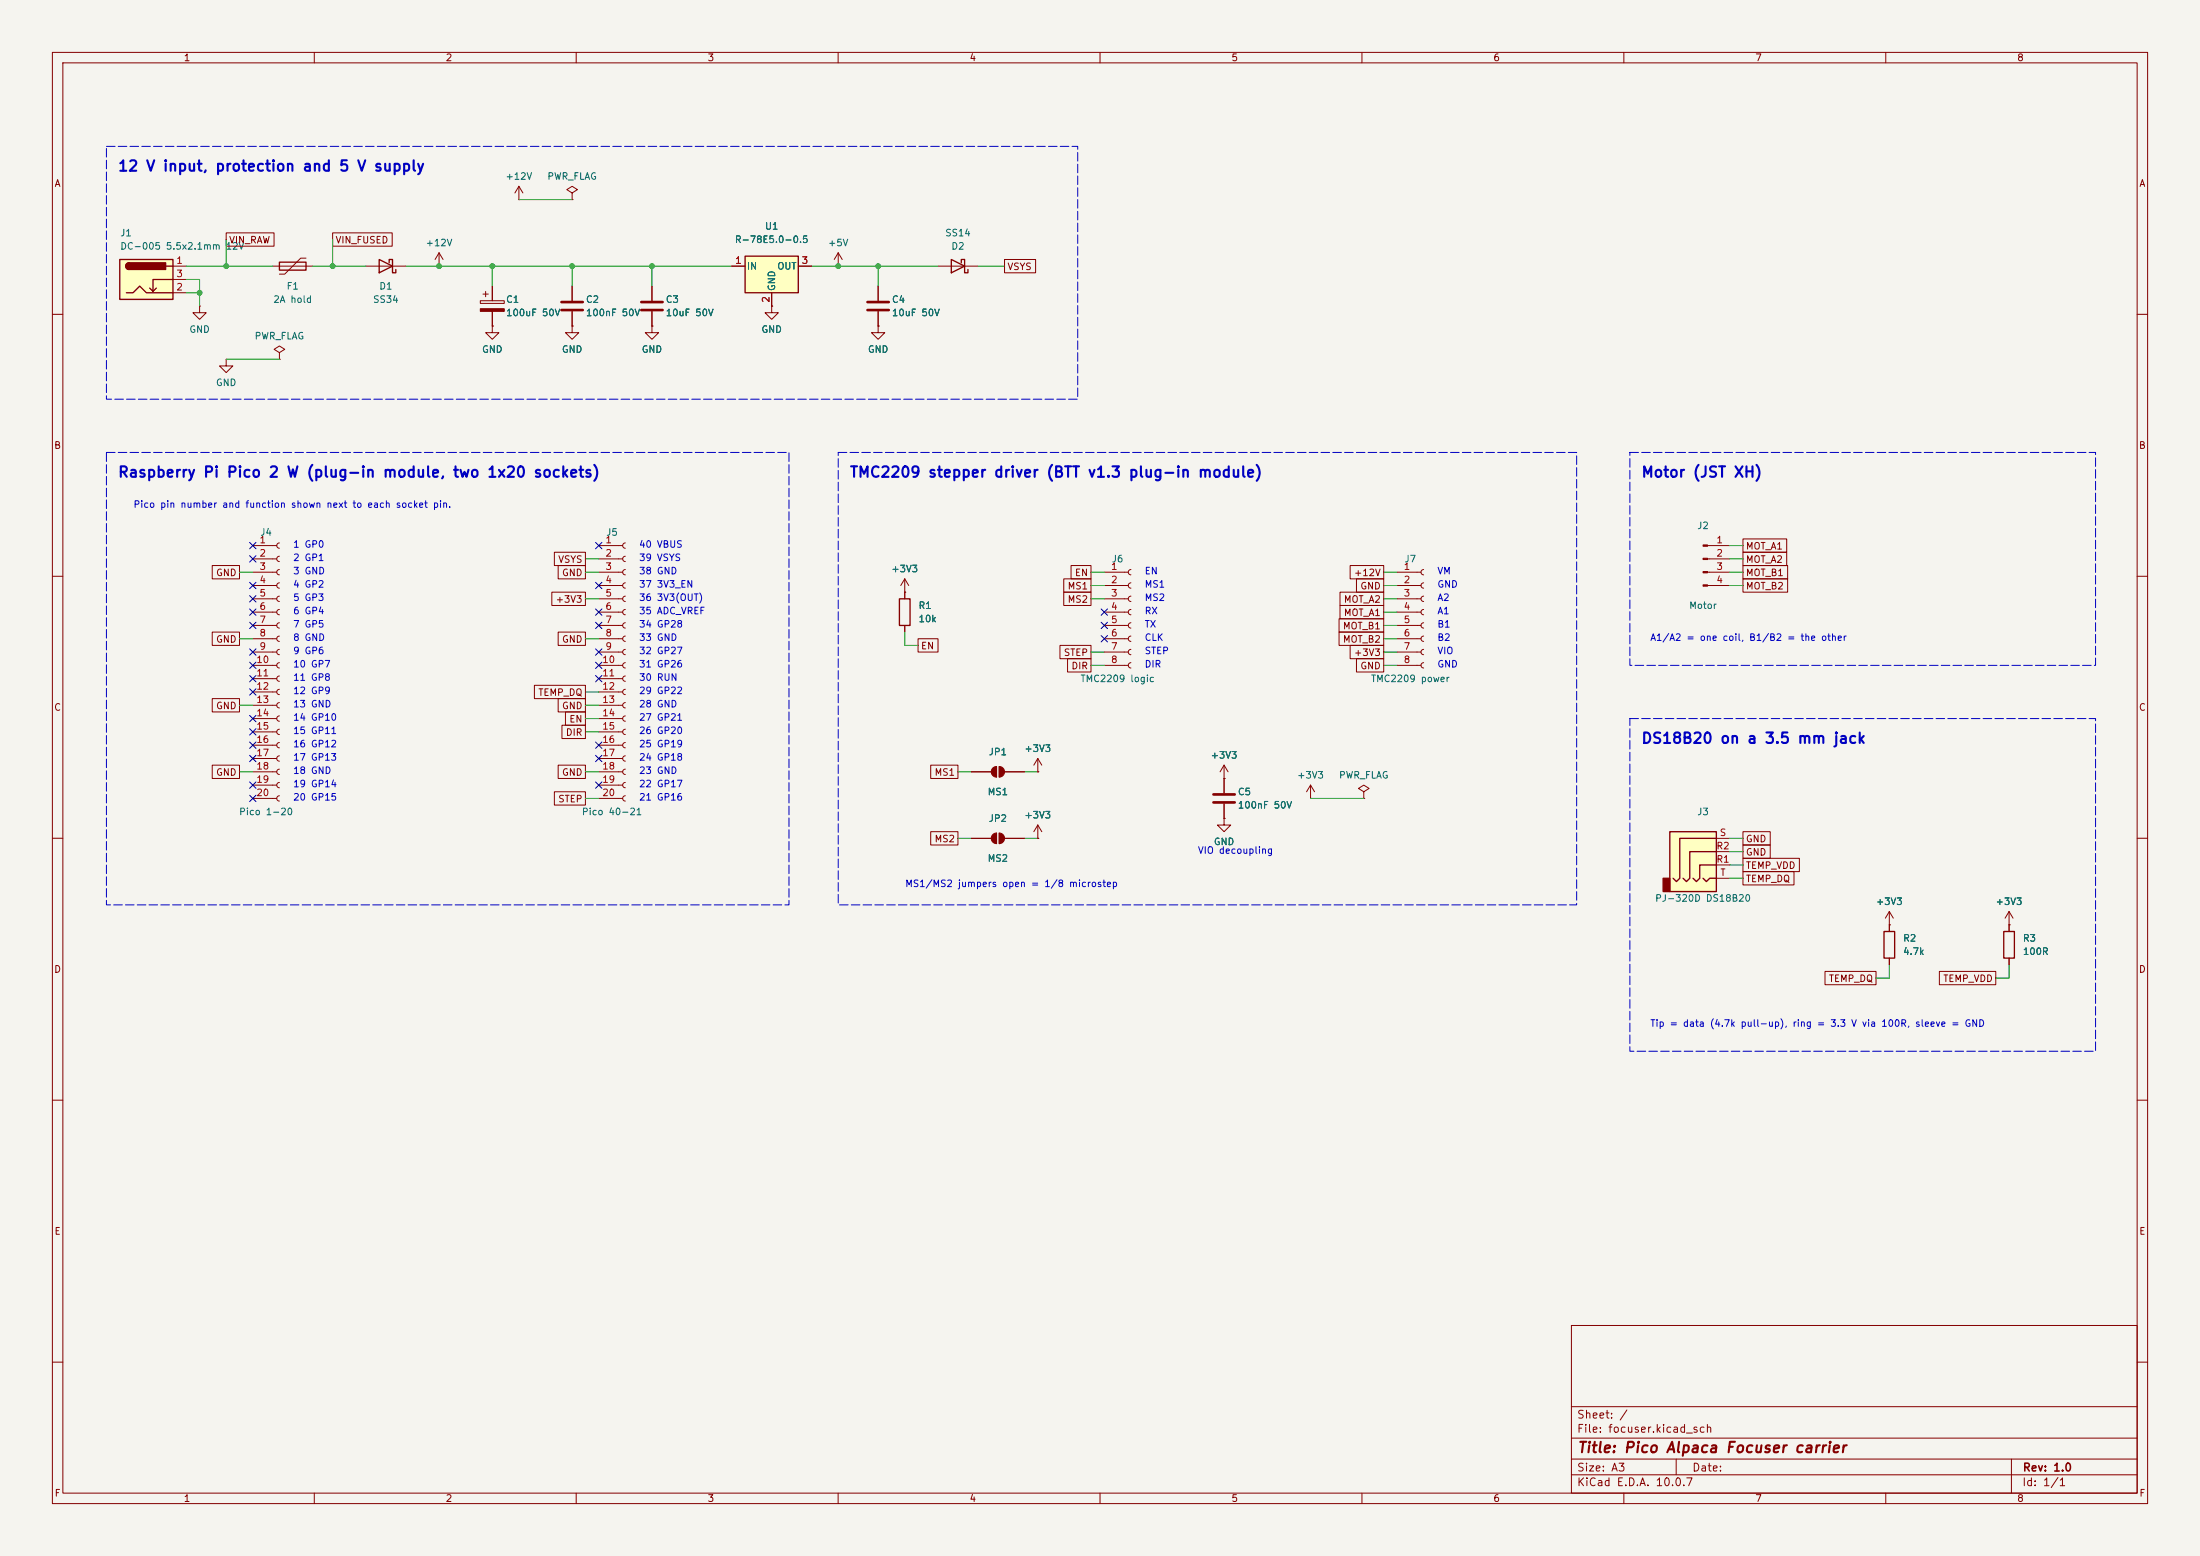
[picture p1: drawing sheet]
<svg xmlns="http://www.w3.org/2000/svg" width="420mm" height="297mm" viewBox="0 0 420 297" stroke-linecap="round" stroke-linejoin="round" font-family="sans-serif">
<path d="M0 0h420v297h-420z" fill="#f5f4ef" stroke="#f5f4ef" stroke-width=".19"/>
<g fill="none" stroke="#840000" stroke-width=".19">
<path d="M10 10h400v277h-400zM12 12h396v273h-396zM60 10v2M110 10v2M160 10v2M210 10v2M260 10v2M310 10v2M360 10v2M109.2 36.8l1-.6-1-.6-1 .6 1 .6v1.3M109.2 38.1h.1M91.7 57.4h4.6v.5h-4.6z"/>
<path d="M92.2 56.1h1M92.7 55.6v1M94 54.6v2.8M94 59.4v2.8M109.2 54.6v2.8M109.2 59.4v2.8M124.5 54.6v2.8M124.5 59.4v2.8M147.3 58.4v1.3h1.3l-1.3 1.3-1.3-1.3h1.3M147.3 58.4h.1M10 60h2M94 62.2v1.3h1.2l-1.2 1.3-1.3-1.3h1.3"/>
<path d="M94 62.2h.1M109.2 62.2v1.3h1.3l-1.3 1.3-1.3-1.3h1.3M109.2 62.2h.1M124.5 62.2v1.3h1.2l-1.2 1.3-1.3-1.3h1.3M124.5 62.2h.1M408 60h2M10 110h2M408 110h2M10 160h2M408 160h2M10 210h2M408 210h2"/>
<path d="M300 253h108v32h-108zM10 260h2M300 278.5h108M300 274.5h108M300 268.5h108M320 278.5v3M384 278.5v6.5M408 260h2M60 285v2M110 285v2M160 285v2M210 285v2"/>
<path d="M260 285v2M300 281.5h108M310 285v2M360 285v2"/>
</g>
<path d="M107.2 57.7h4.1M107.2 59.2h4.1M122.4 57.7h4.1M122.4 59.2h4.1" fill="none" stroke="#840000" stroke-width=".51"/>
<path d="M91.7 58.9h4.6v.5h-4.6z" fill="#840000" stroke="#840000" stroke-width=".19"/>
<path d="M142.2 48.9h10.2v7h-10.2z" fill="#ffffc2"/>
<path d="M142.2 48.9h10.2v7h-10.2zM382.5 177.8h2.1v5.1h-2.1z" fill="none" stroke="#840000" stroke-width=".25"/>
<g fill="none" stroke="#840000" stroke-width=".19">
<path d="M38.1 58.4v1.3h1.3l-1.3 1.3-1.3-1.3h1.3M38.1 58.4h.1M139.7 50.8h2.5M147.3 55.9v2.5M152.4 50.8h2.5M43.2 68.6v1.3h1.2l-1.2 1.2-1.3-1.2h1.3M43.2 68.6h.1M53.3 67.3l1.1-.6-1.1-.7-1 .7 1 .6v1.3M53.3 68.6h.1M326 104.1h4.2M326 106.7h4.2M326 109.2h4.2"/>
<path d="M326 111.8h4.2M198.1 157.5l-.7 1.3M198.1 157.5l.8 1.3M198.1 157.5v2.5M233.7 156.2v1.3h1.2l-1.2 1.3-1.3-1.3h1.3M233.7 156.2h.1M198.1 160h.1M383.5 176.5h.1M383.5 174l-.7 1.3M383.5 174l.8 1.3M383.5 174v3.8M383.5 182.9v1.3"/>
</g>
<g fill="#840000" stroke="#840000" stroke-width=".19">
<path d="M325.1 104h.9v.3h-.9z"/>
<path d="M325.1 106.6h.9v.2h-.9z"/>
<path d="M325.1 109.1h.9v.2h-.9z"/>
<path d="M325.1 111.6h.9v.3h-.9z"/>
</g>
<path d="M318.8 158.8h8.9v11.4h-8.9z" fill="#ffffc2"/>
<path d="M317.5 167.6h1.3v2.6h-1.3z" fill="#840000" stroke="#840000" stroke-width=".25"/>
<path d="M53.3 50h5.1v1.6h-5.1zM171.7 114.3h2v5.1h-2zM318.8 158.8h8.9v11.4h-8.9zM325.1 167.6l.7 .7 .6-.7h1.3M327.7 160h-7v7.6l-.7 .7-.6-.7M327.7 165.1h-3.2v2.5l-.7 .7-.6-.7M327.7 162.6h-5.1v5l-.7 .7-.6-.7M359.7 177.8h2v5.1h-2z" fill="none" stroke="#840000" stroke-width=".25"/>
<g fill="none" stroke="#840000" stroke-width=".19">
<path d="M52.1 50.8h7.6M58.4 49.3h-1l-3 3h-1.1M172.7 113h.1M172.7 110.5l-.7 1.3M172.7 110.5l.8 1.3M172.7 110.5v3.8M172.7 119.4v1.3M185.4 147.3h3.8M190.2 146.3v2M190.2 159v2M190.8 146.3v2M190.8 159v2"/>
<path d="M191.8 147.3h3.8M198.1 147.3h.1M198.1 144.8l-.7 1.3M198.1 144.8l.8 1.3M198.1 144.8v2.5M233.7 148.6v2.8M233.7 153.4v2.8M185.4 160h3.8M191.8 160h3.8M327.7 165.1h2.5M327.7 162.6h2.5M327.7 160h2.5"/>
<path d="M327.7 167.6h2.5M360.7 176.5h.1M360.7 174v3.8M360.7 174l-.8 1.3M360.7 174l.7 1.3M360.7 182.9v1.3"/>
</g>
<g fill="#840000" stroke="#840000" stroke-width=".19">
<path d="M189.5 146.6l.7-.3v2a1.02 1.02 0 0 1-.9-.6 1.02 1.02 0 0 1 .2-1.1z"/>
<path d="M190.8 146.3a1.02 1.02 0 0 1 1 1 1.02 1.02 0 0 1-1 1z"/>
<path d="M189.5 159.3l.7-.3v2a1.02 1.02 0 0 1-.9-.6 1.02 1.02 0 0 1 .2-1.1z"/>
<path d="M190.8 159a1.02 1.02 0 0 1 1 1 1.02 1.02 0 0 1-1 1z"/>
</g>
<path d="M231.6 151.6h4.1M231.6 153.2h4.1" fill="none" stroke="#840000" stroke-width=".51"/>
<path d="M22.9 49.5h10.1v7.7h-10.1z" fill="#ffffc2"/>
<path d="M22.9 49.5h10.1v7.7h-10.1zM24.1 55.9h1.3l1.3-1.3 1.2 1.3h5.1M24.6 50.2a.64 .64 0 0 0-.6 .6 .64 .64 0 0 0 .6 .6M29.8 55l-.6 .6M31.7 50.8h1.3M33 53.3h-3.8v2.3l-.6-.6M72.4 49.5l2.5 1.3-2.5 1.3zM74.3 50.2v-.7h.6v2.6h.7v-.7M181.6 49.5l2.5 1.3-2.5 1.3zM183.5 50.2v-.7h.6v2.6h.7v-.7" fill="none" stroke="#840000" stroke-width=".25"/>
<g fill="#840000" stroke="#840000" stroke-width=".25">
<path d="M24.2 50.4l.4-.2v1.2a.63 .63 0 0 1-.5-.4 .63 .63 0 0 1 .1-.6z"/>
<path d="M24.6 50.2h7v1.2h-7z"/>
</g>
<g fill="none" stroke="#840000" stroke-width=".19">
<path d="M99.1 38.1h.1M99.1 35.6l-.8 1.2M99.1 35.6l.7 1.2M99.1 35.6v2.5M33 50.8h2.6M33 55.9h2.6M33 53.3h2.6M43.2 44.4h9.1v2.6h-9.1zM63.5 44.4h11.4v2.6h-11.4zM69.8 50.8h7.7M83.8 50.8h.1M83.8 48.3l-.7 1.2"/>
<path d="M83.8 48.3l.8 1.2M83.8 48.3v2.5M94 54.6v2.8M94 59.4v2.8M109.2 54.6v2.8M109.2 59.4v2.8M124.5 54.6v2.8M124.5 59.4v2.8M139.7 50.8h2.5M147.3 58.4h.1M147.3 55.9v2.5M152.4 50.8h2.5"/>
<path d="M160 50.8h.1M160 48.3l-.7 1.2M160 48.3l.8 1.2M160 48.3v2.5M167.6 54.6v2.8M167.6 59.4v2.8M179.1 50.8h7.6M191.8 49.5h5.9v2.6h-5.9zM94 62.2h.1M109.2 62.2h.1M124.5 62.2h.1M167.6 62.2v1.3h1.3l-1.3 1.3-1.2-1.3h1.2"/>
<path d="M167.6 62.2h.1M40.5 107.9h5.2v2.6h-5.2zM48.3 104.1h4.5M48.3 106.7h4.5M48.3 109.2h4.5M48.3 111.8h4.5M48.3 114.3h4.5M48.3 116.8h4.5M48.3 119.4h4.5M53.3 103.6l-.3 .2-.2 .3 .2 .4 .3 .1M53.3 106.2l-.3 .1-.2 .4 .2 .3 .3 .2M53.3 108.7l-.3 .2-.2 .3 .2 .4 .3 .1"/>
<path d="M53.3 111.3l-.3 .1-.2 .4 .2 .3 .3 .2M53.3 113.8l-.3 .1-.2 .4 .2 .4 .3 .1M53.3 116.3l-.3 .2-.2 .3 .2 .4 .3 .1M53.3 118.9l-.3 .1-.2 .4 .2 .3 .3 .2M105.3 113h6.5v2.6h-6.5zM105.8 105.4h6v2.6h-6zM106.6 107.9h5.2v2.6h-5.2zM114.3 104.1h4.6M114.3 106.7h4.6M114.3 109.2h4.6M114.3 111.8h4.6M114.3 114.3h4.6"/>
<path d="M114.3 116.8h4.6M114.3 119.4h4.6M119.4 103.6l-.4 .2-.1 .3 .1 .4 .4 .1M119.4 106.2l-.4 .1-.1 .4 .1 .3 .4 .2M119.4 108.7l-.4 .2-.1 .3 .1 .4 .4 .1M119.4 111.3l-.4 .1-.1 .4 .1 .3 .4 .2M119.4 113.8l-.4 .1-.1 .4 .1 .4 .4 .1M119.4 116.3l-.4 .2-.1 .3 .1 .4 .4 .1M119.4 118.9l-.4 .1-.1 .4 .1 .3 .4 .2M172.7 113h.1M172.7 113v1.3M172.7 119.4v1.3"/>
<path d="M203.1 113h5.2v2.6h-5.2zM203.1 110.5h5.2v2.5h-5.2zM204.5 107.9h3.8v2.6h-3.8zM210.8 109.2h4.6M210.8 111.8h4.6M210.8 114.3h4.6M210.8 116.8h4.6M210.8 119.4h4.6M215.9 108.7l-.4 .2-.1 .3 .1 .4 .4 .1M215.9 111.3l-.4 .1-.1 .4 .1 .3 .4 .2M215.9 113.8l-.4 .1-.1 .4 .1 .4 .4 .1M215.9 116.3l-.4 .2-.1 .3 .1 .4 .4 .1"/>
<path d="M215.9 118.9l-.4 .1-.1 .4 .1 .3 .4 .2M255.6 118.1h8.6v2.6h-8.6zM255.8 113h8.4v2.6h-8.4zM255.8 115.6h8.4v2.5h-8.4zM257.7 107.9h6.5v2.6h-6.5zM259 110.5h5.2v2.5h-5.2zM266.7 109.2h4.6M266.7 111.8h4.6M266.7 114.3h4.6M266.7 116.8h4.6M266.7 119.4h4.6M271.8 108.7l-.4 .2-.1 .3 .1 .4 .4 .1"/>
<path d="M271.8 111.3l-.4 .1-.1 .4 .1 .3 .4 .2M271.8 113.8l-.4 .1-.1 .4 .1 .4 .4 .1M271.8 116.3l-.4 .2-.1 .3 .1 .4 .4 .1M271.8 118.9l-.4 .1-.1 .4 .1 .3 .4 .2M332.7 107.9h8.6v2.6h-8.6zM332.7 105.4h8.4v2.6h-8.4zM332.7 102.9h8.4v2.5h-8.4zM332.7 110.5h8.6v2.5h-8.6zM40.5 120.6h5.2v2.6h-5.2zM40.5 133.3h5.2v2.6h-5.2zM48.3 121.9h4.5M48.3 124.5h4.5"/>
<path d="M48.3 127h4.5M48.3 129.5h4.5M48.3 132.1h4.5M48.3 134.6h4.5M48.3 137.2h4.5M48.3 139.7h4.5M53.3 121.4l-.3 .2-.2 .3 .2 .4 .3 .1M53.3 124l-.3 .1-.2 .4 .2 .3 .3 .2M53.3 126.5l-.3 .1-.2 .4 .2 .4 .3 .1M53.3 129l-.3 .2-.2 .3 .2 .4 .3 .1M53.3 131.6l-.3 .1-.2 .4 .2 .3 .3 .2M53.3 134.1l-.3 .2-.2 .3 .2 .4 .3 .1"/>
<path d="M53.3 136.7l-.3 .1-.2 .4 .2 .3 .3 .2M53.3 139.2l-.3 .1-.2 .4 .2 .4 .3 .1M102 130.8h9.8v2.6h-9.8zM106.6 133.3h5.2v2.6h-5.2zM106.6 120.6h5.2v2.6h-5.2zM107.3 138.4h4.5v2.6h-4.5zM107.9 135.9h3.9v2.5h-3.9zM114.3 121.9h4.6M114.3 124.5h4.6M114.3 127h4.6M114.3 129.5h4.6M114.3 132.1h4.6"/>
<path d="M114.3 134.6h4.6M114.3 137.2h4.6M114.3 139.7h4.6M119.4 121.4l-.4 .2-.1 .3 .1 .4 .4 .1M119.4 124l-.4 .1-.1 .4 .1 .3 .4 .2M119.4 126.5l-.4 .1-.1 .4 .1 .4 .4 .1M119.4 129l-.4 .2-.1 .3 .1 .4 .4 .1M119.4 131.6l-.4 .1-.1 .4 .1 .3 .4 .2M119.4 134.1l-.4 .2-.1 .3 .1 .4 .4 .1M119.4 136.7l-.4 .1-.1 .4 .1 .3 .4 .2M119.4 139.2l-.4 .1-.1 .4 .1 .4 .4 .1M175.3 121.9h3.8v2.6h-3.8z"/>
<path d="M202.3 123.2h6v2.5h-6zM203.8 125.7h4.5v2.6h-4.5zM210.8 121.9h4.6M210.8 124.5h4.6M210.8 127h4.6M215.9 121.4l-.4 .2-.1 .3 .1 .4 .4 .1M215.9 124l-.4 .1-.1 .4 .1 .3 .4 .2M215.9 126.5l-.4 .1-.1 .4 .1 .4 .4 .1M255.6 120.6h8.6v2.6h-8.6zM257.7 123.2h6.5v2.5h-6.5zM259 125.7h5.2v2.6h-5.2zM266.7 121.9h4.6"/>
<path d="M266.7 124.5h4.6M266.7 127h4.6M271.8 121.4l-.4 .2-.1 .3 .1 .4 .4 .1M271.8 124l-.4 .1-.1 .4 .1 .3 .4 .2M271.8 126.5l-.4 .1-.1 .4 .1 .4 .4 .1M40.5 146h5.2v2.6h-5.2zM48.3 142.2h4.5M48.3 144.8h4.5M48.3 147.3h4.5M48.3 149.9h4.5M48.3 152.4h4.5M53.3 141.7l-.3 .2-.2 .3 .2 .4 .3 .1"/>
<path d="M53.3 144.3l-.3 .1-.2 .4 .2 .3 .3 .2M53.3 146.8l-.3 .2-.2 .3 .2 .4 .3 .1M53.3 149.4l-.3 .1-.2 .4 .2 .3 .3 .2M53.3 151.9l-.3 .1-.2 .4 .2 .4 .3 .1M105.8 151.1h6v2.6h-6zM106.6 146h5.2v2.6h-5.2zM114.3 142.2h4.6M114.3 144.8h4.6M114.3 147.3h4.6M114.3 149.9h4.6M114.3 152.4h4.6M119.4 141.7l-.4 .2-.1 .3 .1 .4 .4 .1"/>
<path d="M119.4 144.3l-.4 .1-.1 .4 .1 .3 .4 .2M119.4 146.8l-.4 .2-.1 .3 .1 .4 .4 .1M119.4 149.4l-.4 .1-.1 .4 .1 .3 .4 .2M119.4 151.9l-.4 .1-.1 .4 .1 .4 .4 .1M177.7 146h5.2v2.6h-5.2zM177.7 158.7h5.2v2.6h-5.2zM185.4 147.3h3.8M191.8 147.3h3.8M198.1 147.3h.1M233.7 148.6h.1M233.7 156.2h.1M233.7 146.1l-.8 1.2"/>
<path d="M233.7 146.1l.7 1.2M233.7 146.1v5.3M233.7 153.4v2.8M250.2 152.4h.1M250.2 149.9l-.8 1.2M250.2 149.9l.8 1.2M250.2 149.9v2.5M260.3 151.1l1.1-.6-1.1-.6-1 .6 1 .6v1.3M260.3 152.4h.1M332.7 158.7h5.2v2.6h-5.2zM185.4 160h3.8M191.8 160h3.8"/>
<path d="M198.1 160h.1M332.7 166.4h9.8v2.5h-9.8zM332.7 163.8h10.8v2.6h-10.8zM332.7 161.3h5.2v2.5h-5.2zM360.7 176.5h.1M360.7 176.5v1.3M383.5 176.5h.1M383.5 176.5v1.3M348.4 185.4h9.7v2.6h-9.7zM360.7 182.9v1.3M370.2 185.4h10.8v2.6h-10.8zM383.5 182.9v1.3"/>
</g>
<path d="M165.6 57.7h4.1M165.6 59.2h4.1" fill="none" stroke="#840000" stroke-width=".51"/>
<g fill="none" stroke="#009600" stroke-width=".19">
<path d="M99.1 38.1h10.1M35.6 55.9h2.5M35.6 53.3h2.5v5.1M35.6 50.8h16.5M43.2 45.7v5.1M59.7 50.8h10.1M63.5 45.7v5.1M77.5 50.8h62.2M94 50.8v3.8M109.2 50.8v3.8M124.5 50.8v3.8M154.9 50.8h24.2"/>
<path d="M167.6 50.8v3.8M186.7 50.8h5.1M43.2 68.6h10.1M45.7 109.2h2.6M111.8 109.2h2.5M111.8 114.3h2.5M111.8 106.7h2.5M208.3 109.2h2.5M208.3 114.3h2.5M208.3 111.8h2.5M264.2 109.2h2.5M264.2 114.3h2.5"/>
<path d="M264.2 111.8h2.5M264.2 116.8h2.5M264.2 119.4h2.5M330.2 109.2h2.5M330.2 111.8h2.5M330.2 106.7h2.5M330.2 104.1h2.5M45.7 121.9h2.6M45.7 134.6h2.6M111.8 121.9h2.5M111.8 132.1h2.5M111.8 139.7h2.5"/>
<path d="M111.8 137.2h2.5M111.8 134.6h2.5M172.7 120.7v2.5h2.6M208.3 124.5h2.5M208.3 127h2.5M264.2 121.9h2.5M264.2 124.5h2.5M264.2 127h2.5M45.7 147.3h2.6M111.8 147.3h2.5M111.8 152.4h2.5M182.9 147.3h2.5"/>
<path d="M195.6 147.3h2.5M250.2 152.4h10.1M182.9 160h2.5M195.6 160h2.5M330.2 160h2.5M330.2 167.6h2.5M330.2 162.6h2.5M330.2 165.1h2.5M360.7 184.2v2.5h-2.6M383.5 184.2v2.5h-2.5"/>
</g>
<g fill="none" stroke="#000084" stroke-width=".19">
<path d="M47.7 111.2l1.2 1.2M47.7 118.8l1.2 1.2M47.7 113.7l1.2 1.2M47.7 106.1l1.2 1.2M47.7 103.5l1.2 1.2M47.7 116.2l1.2 1.2M48.9 111.2l-1.2 1.2M48.9 118.8l-1.2 1.2M48.9 113.7l-1.2 1.2M48.9 106.1l-1.2 1.2M48.9 103.5l-1.2 1.2M48.9 116.2l-1.2 1.2"/>
<path d="M113.7 103.5l1.2 1.2M113.7 111.2l1.2 1.2M113.7 116.2l1.2 1.2M113.7 118.8l1.2 1.2M114.9 103.5l-1.2 1.2M114.9 111.2l-1.2 1.2M114.9 116.2l-1.2 1.2M114.9 118.8l-1.2 1.2M210.2 116.2l1.2 1.2M210.2 118.8l1.2 1.2M211.4 116.2l-1.2 1.2M211.4 118.8l-1.2 1.2"/>
<path d="M47.7 123.9l1.2 1.2M47.7 139.1l1.2 1.2M47.7 136.6l1.2 1.2M47.7 131.5l1.2 1.2M47.7 126.4l1.2 1.2M47.7 128.9l1.2 1.2M48.9 123.9l-1.2 1.2M48.9 139.1l-1.2 1.2M48.9 136.6l-1.2 1.2M48.9 131.5l-1.2 1.2M48.9 126.4l-1.2 1.2M48.9 128.9l-1.2 1.2"/>
<path d="M113.7 126.4l1.2 1.2M113.7 128.9l1.2 1.2M113.7 123.9l1.2 1.2M114.9 126.4l-1.2 1.2M114.9 128.9l-1.2 1.2M114.9 123.9l-1.2 1.2M210.2 121.3l1.2 1.2M211.4 121.3l-1.2 1.2M47.7 151.8l1.2 1.2M47.7 149.3l1.2 1.2M47.7 144.2l1.2 1.2M47.7 141.6l1.2 1.2"/>
<path d="M48.9 151.8l-1.2 1.2M48.9 149.3l-1.2 1.2M48.9 144.2l-1.2 1.2M48.9 141.6l-1.2 1.2M113.7 141.6l1.2 1.2M113.7 149.3l1.2 1.2M113.7 144.2l1.2 1.2M114.9 141.6l-1.2 1.2M114.9 149.3l-1.2 1.2M114.9 144.2l-1.2 1.2"/>
</g>
<path d="M20.3 27.9h185.4v48.3h-185.4zM20.3 86.4h130.3v86.3h-130.3zM160 86.4h141v86.3h-141zM311.1 86.4h88.9v40.6h-88.9zM311.1 137.2h88.9v63.5h-88.9z" fill="none" stroke="#0000c2" stroke-width=".19" stroke-dasharray="1.6 .6"/>
<g fill="#009600" stroke="#009600" stroke-width=".19">
<circle cx="38.1" cy="55.9" r=".46"/>
<circle cx="63.5" cy="50.8" r=".46"/>
<circle cx="43.2" cy="50.8" r=".46"/>
<circle cx="94" cy="50.8" r=".46"/>
<circle cx="83.8" cy="50.8" r=".46"/>
<circle cx="167.6" cy="50.8" r=".46"/>
<circle cx="160" cy="50.8" r=".46"/>
<circle cx="124.5" cy="50.8" r=".46"/>
<circle cx="109.2" cy="50.8" r=".46"/>
</g>
<g font-size="2" fill="#0000c2">
<text x="22.4" y="33.2">12 V input, protection and 5 V supply</text>
<text x="22.4" y="91.6">Raspberry Pi Pico 2 W (plug-in module, two 1x20 sockets)</text>
<text x="162.1" y="91.6">TMC2209 stepper driver (BTT v1.3 plug-in module)</text>
<text x="313.2" y="91.6">Motor (JST XH)</text>
<text x="313.2" y="142.4">DS18B20 on a 3.5 mm jack</text>
</g>
<text font-size="2" fill="#840000" x="301" y="277.8">Title: Pico Alpaca Focuser carrier</text>
<g font-size="1.5" fill="#840000">
<text x="300.9" y="273.8">File: focuser.kicad_sch</text>
<text x="300.9" y="271.1">Sheet: /</text>
<text x="300.9" y="281.2">Size: A3</text>
<text x="322.9" y="281.2">Date:</text>
<text x="386" y="281.2">Rev: 1.0</text>
<text x="300.9" y="284">KiCad E.D.A. 10.0.7</text>
<text x="385.9" y="284">Id: 1/1</text>
</g>
<g font-size="1.3" fill="#840000">
<text x="35" y="12">1</text>
<text x="85" y="12">2</text>
<text x="135" y="12">3</text>
<text x="185" y="12">4</text>
<text x="235" y="12">5</text>
<text x="285" y="12">6</text>
<text x="335" y="12">7</text>
<text x="385" y="12">8</text>
<text x="10.3" y="36">A</text>
<text x="408.3" y="36">A</text>
<text x="43.6" y="46.8">VIN_RAW</text>
<text x="63.9" y="46.8">VIN_FUSED</text>
<text x="192.2" y="51.9">VSYS</text>
<text x="10.2" y="86">B</text>
<text x="408.2" y="86">B</text>
<text x="106.5" y="107.7">VSYS</text>
<text x="333.2" y="107.7">MOT_A2</text>
<text x="333.2" y="105.2">MOT_A1</text>
<text x="41.1" y="110.3">GND</text>
<text x="107.2" y="110.3">GND</text>
<text x="203.7" y="112.8">MS1</text>
<text x="205.1" y="110.3">EN</text>
<text x="258.4" y="110.3">+12V</text>
<text x="259.6" y="112.8">GND</text>
<text x="333.2" y="110.3">MOT_B1</text>
<text x="333.2" y="112.8">MOT_B2</text>
<text x="106" y="115.4">+3V3</text>
<text x="203.7" y="115.4">MS2</text>
<text x="256.4" y="115.4">MOT_A2</text>
<text x="256.4" y="117.9">MOT_A1</text>
<text x="41.1" y="123">GND</text>
<text x="107.2" y="123">GND</text>
<text x="175.7" y="124.2">EN</text>
<text x="203" y="125.5">STEP</text>
<text x="256.3" y="123">MOT_B2</text>
<text x="256.3" y="120.4">MOT_B1</text>
<text x="258.4" y="125.5">+3V3</text>
<text x="204.4" y="128.1">DIR</text>
<text x="259.6" y="128.1">GND</text>
<text x="10.2" y="136">C</text>
<text x="41.1" y="135.7">GND</text>
<text x="102.7" y="133.1">TEMP_DQ</text>
<text x="107.2" y="135.7">GND</text>
<text x="408.2" y="136">C</text>
<text x="107.9" y="140.8">DIR</text>
<text x="108.6" y="138.2">EN</text>
<text x="41.1" y="148.4">GND</text>
<text x="107.2" y="148.4">GND</text>
<text x="178.3" y="148.4">MS1</text>
<text x="106.5" y="153.5">STEP</text>
<text x="178.3" y="161.1">MS2</text>
<text x="333.2" y="161.1">GND</text>
<text x="333.2" y="166.2">TEMP_VDD</text>
<text x="333.2" y="163.6">GND</text>
<text x="333.2" y="168.7">TEMP_DQ</text>
<text x="10.2" y="186">D</text>
<text x="408.2" y="186">D</text>
<text x="349" y="187.7">TEMP_DQ</text>
<text x="370.9" y="187.7">TEMP_VDD</text>
<text x="10.3" y="236">E</text>
<text x="408.3" y="236">E</text>
<text x="10.3" y="286">F</text>
<text x="35" y="287">1</text>
<text x="85" y="287">2</text>
<text x="135" y="287">3</text>
<text x="185" y="287">4</text>
<text x="235" y="287">5</text>
<text x="285" y="287">6</text>
<text x="335" y="287">7</text>
<text x="385" y="287">8</text>
<text x="408.3" y="286">F</text>
</g>
<g font-size="1.3" fill="#006464">
<text x="96.4" y="34.6">+12V</text>
<text x="104.4" y="34.6">PWR_FLAG</text>
<text x="22.8" y="45.4">J1</text>
<text x="22.8" y="48">DC-005 5.5x2.1mm 12V</text>
<text x="81.2" y="47.3">+12V</text>
<text x="140.2" y="46.7">R-78E5.0-0.5</text>
<text x="145.9" y="44.1">U1</text>
<text x="158" y="47.3">+5V</text>
<text x="180.3" y="45.4">SS14</text>
<text x="181.5" y="48">D2</text>
<text x="142.5" y="51.8">IN</text>
<text x="148.3" y="51.8">OUT</text>
<text x="52.1" y="58.1">2A hold</text>
<text x="54.6" y="55.6">F1</text>
<text x="71.1" y="58.1">SS34</text>
<text x="72.3" y="55.6">D1</text>
<text x="96.5" y="58.1">C1</text>
<text x="111.7" y="58.1">C2</text>
<text x="127" y="58.1">C3</text>
<text x="148.3" y="55.7" transform="rotate(-90 148.3 55.7)">GND</text>
<text x="170.2" y="58.1">C4</text>
<text x="36" y="63.8">GND</text>
<text x="48.5" y="65.1">PWR_FLAG</text>
<text x="96.5" y="60.7">100uF 50V</text>
<text x="111.7" y="60.7">100nF 50V</text>
<text x="127" y="60.7">10uF 50V</text>
<text x="145.3" y="63.8">GND</text>
<text x="170.2" y="60.7">10uF 50V</text>
<text x="91.9" y="67.6">GND</text>
<text x="107.2" y="67.6">GND</text>
<text x="122.4" y="67.6">GND</text>
<text x="165.6" y="67.6">GND</text>
<text x="41.1" y="74">GND</text>
<text x="323.9" y="101.3">J2</text>
<text x="49.6" y="102.6">J4</text>
<text x="115.6" y="102.6">J5</text>
<text x="212.1" y="107.6">J6</text>
<text x="268" y="107.6">J7</text>
<text x="170.1" y="109.5">+3V3</text>
<text x="175.2" y="116.5">R1</text>
<text x="175.2" y="119.1">10k</text>
<text x="322.4" y="116.5">Motor</text>
<text x="206.2" y="130.5">TMC2209 logic</text>
<text x="261.6" y="130.5">TMC2209 power</text>
<text x="195.5" y="143.8">+3V3</text>
<text x="188.6" y="144.5">JP1</text>
<text x="231" y="145.1">+3V3</text>
<text x="247.5" y="148.9">+3V3</text>
<text x="255.5" y="148.9">PWR_FLAG</text>
<text x="45.5" y="155.9">Pico 1-20</text>
<text x="111" y="155.9">Pico 40-21</text>
<text x="188.4" y="152.1">MS1</text>
<text x="236.2" y="152.1">C5</text>
<text x="236.2" y="154.6">100nF 50V</text>
<text x="323.9" y="155.9">J3</text>
<text x="188.6" y="157.2">JP2</text>
<text x="195.5" y="156.5">+3V3</text>
<text x="231.6" y="161.6">GND</text>
<text x="188.4" y="164.8">MS2</text>
<text x="315.9" y="172.4">PJ-320D DS18B20</text>
<text x="358" y="173">+3V3</text>
<text x="380.9" y="173">+3V3</text>
<text x="363.2" y="180">R2</text>
<text x="363.2" y="182.6">4.7k</text>
<text x="386.1" y="180">R3</text>
<text x="386.1" y="182.6">100R</text>
</g>
<g font-size="1.3" fill="#a90000">
<text x="33.6" y="50.7">1</text>
<text x="33.6" y="53.2">3</text>
<text x="140.2" y="50.7">1</text>
<text x="152.9" y="50.7">3</text>
<text x="33.6" y="55.7">2</text>
<text x="147.2" y="57.9" transform="rotate(-90 147.2 57.9)">2</text>
<text x="49.4" y="104">1</text>
<text x="49.4" y="106.5">2</text>
<text x="115.5" y="104">1</text>
<text x="115.5" y="106.5">2</text>
<text x="327.6" y="104">1</text>
<text x="327.6" y="106.5">2</text>
<text x="49.4" y="109.1">3</text>
<text x="49.4" y="111.6">4</text>
<text x="115.5" y="109.1">3</text>
<text x="115.5" y="111.6">4</text>
<text x="212" y="109.1">1</text>
<text x="212" y="111.6">2</text>
<text x="267.9" y="109.1">1</text>
<text x="267.9" y="111.6">2</text>
<text x="327.6" y="109.1">3</text>
<text x="327.6" y="111.6">4</text>
<text x="49.4" y="114.2">5</text>
<text x="49.4" y="116.7">6</text>
<text x="49.4" y="119.2">7</text>
<text x="115.5" y="114.2">5</text>
<text x="115.5" y="116.7">6</text>
<text x="115.5" y="119.2">7</text>
<text x="212" y="114.2">3</text>
<text x="212" y="116.7">4</text>
<text x="212" y="119.2">5</text>
<text x="267.9" y="114.2">3</text>
<text x="267.9" y="116.7">4</text>
<text x="267.9" y="119.2">5</text>
<text x="49.4" y="121.8">8</text>
<text x="49.4" y="124.3">9</text>
<text x="115.5" y="121.8">8</text>
<text x="115.5" y="124.3">9</text>
<text x="212" y="121.8">6</text>
<text x="212" y="124.3">7</text>
<text x="267.9" y="121.8">6</text>
<text x="267.9" y="124.3">7</text>
<text x="48.8" y="126.9">10</text>
<text x="48.8" y="129.4">11</text>
<text x="48.8" y="131.9">12</text>
<text x="114.9" y="126.9">10</text>
<text x="114.9" y="129.4">11</text>
<text x="114.9" y="131.9">12</text>
<text x="212" y="126.9">8</text>
<text x="267.9" y="126.9">8</text>
<text x="48.8" y="134.5">13</text>
<text x="48.8" y="137">14</text>
<text x="114.9" y="134.5">13</text>
<text x="114.9" y="137">14</text>
<text x="48.8" y="139.6">15</text>
<text x="48.8" y="142.1">16</text>
<text x="114.9" y="139.6">15</text>
<text x="114.9" y="142.1">16</text>
<text x="48.8" y="144.6">17</text>
<text x="48.8" y="147.2">18</text>
<text x="48.8" y="149.7">19</text>
<text x="114.9" y="144.6">17</text>
<text x="114.9" y="147.2">18</text>
<text x="114.9" y="149.7">19</text>
<text x="48.8" y="152.3">20</text>
<text x="114.9" y="152.3">20</text>
<text x="328.2" y="159.9">S</text>
<text x="327.6" y="165">R1</text>
<text x="327.6" y="162.4">R2</text>
<text x="328.3" y="167.5">T</text>
</g>
<g font-size="1.3" fill="#0000c2">
<text x="25.4" y="97.2">Pico pin number and function shown next to each socket pin.</text>
<text x="55.9" y="107.4">2 GP1</text>
<text x="55.9" y="104.9">1 GP0</text>
<text x="121.9" y="104.9">40 VBUS</text>
<text x="121.9" y="107.4">39 VSYS</text>
<text x="55.9" y="112.5">4 GP2</text>
<text x="55.9" y="109.9">3 GND</text>
<text x="121.9" y="112.5">37 3V3_EN</text>
<text x="121.9" y="109.9">38 GND</text>
<text x="218.4" y="112.5">MS1</text>
<text x="218.4" y="109.9">EN</text>
<text x="274.3" y="112.5">GND</text>
<text x="274.3" y="109.9">VM</text>
<text x="55.9" y="115">5 GP3</text>
<text x="55.9" y="117.6">6 GP4</text>
<text x="121.9" y="117.6">35 ADC_VREF</text>
<text x="121.9" y="115">36 3V3(OUT)</text>
<text x="218.4" y="115">MS2</text>
<text x="218.4" y="117.6">RX</text>
<text x="274.3" y="117.6">A1</text>
<text x="274.3" y="115">A2</text>
<text x="55.9" y="125.2">9 GP6</text>
<text x="55.9" y="122.6">8 GND</text>
<text x="55.9" y="120.1">7 GP5</text>
<text x="121.9" y="122.6">33 GND</text>
<text x="121.9" y="120.1">34 GP28</text>
<text x="121.9" y="125.2">32 GP27</text>
<text x="218.4" y="125.2">STEP</text>
<text x="218.4" y="122.6">CLK</text>
<text x="218.4" y="120.1">TX</text>
<text x="274.3" y="125.2">VIO</text>
<text x="274.3" y="122.6">B2</text>
<text x="274.3" y="120.1">B1</text>
<text x="314.9" y="122.6">A1/A2 = one coil, B1/B2 = the other</text>
<text x="55.9" y="127.7">10 GP7</text>
<text x="55.9" y="130.3">11 GP8</text>
<text x="121.9" y="127.7">31 GP26</text>
<text x="121.9" y="130.3">30 RUN</text>
<text x="218.4" y="127.7">DIR</text>
<text x="274.3" y="127.7">GND</text>
<text x="55.9" y="132.8">12 GP9</text>
<text x="55.9" y="135.3">13 GND</text>
<text x="55.9" y="137.9">14 GP10</text>
<text x="121.9" y="132.8">29 GP22</text>
<text x="121.9" y="135.3">28 GND</text>
<text x="121.9" y="137.9">27 GP21</text>
<text x="55.9" y="140.4">15 GP11</text>
<text x="55.9" y="143">16 GP12</text>
<text x="121.9" y="140.4">26 GP20</text>
<text x="121.9" y="143">25 GP19</text>
<text x="55.9" y="145.5">17 GP13</text>
<text x="55.9" y="148">18 GND</text>
<text x="121.9" y="148">23 GND</text>
<text x="121.9" y="145.5">24 GP18</text>
<text x="55.9" y="153.1">20 GP15</text>
<text x="55.9" y="150.6">19 GP14</text>
<text x="121.9" y="150.6">22 GP17</text>
<text x="121.9" y="153.1">21 GP16</text>
<text x="228.6" y="163.3">VIO decoupling</text>
<text x="172.7" y="169.6">MS1/MS2 jumpers open = 1/8 microstep</text>
<text x="314.9" y="196.3">Tip = data (4.7k pull-up), ring = 3.3 V via 100R, sleeve = GND</text>
</g>
</svg>
